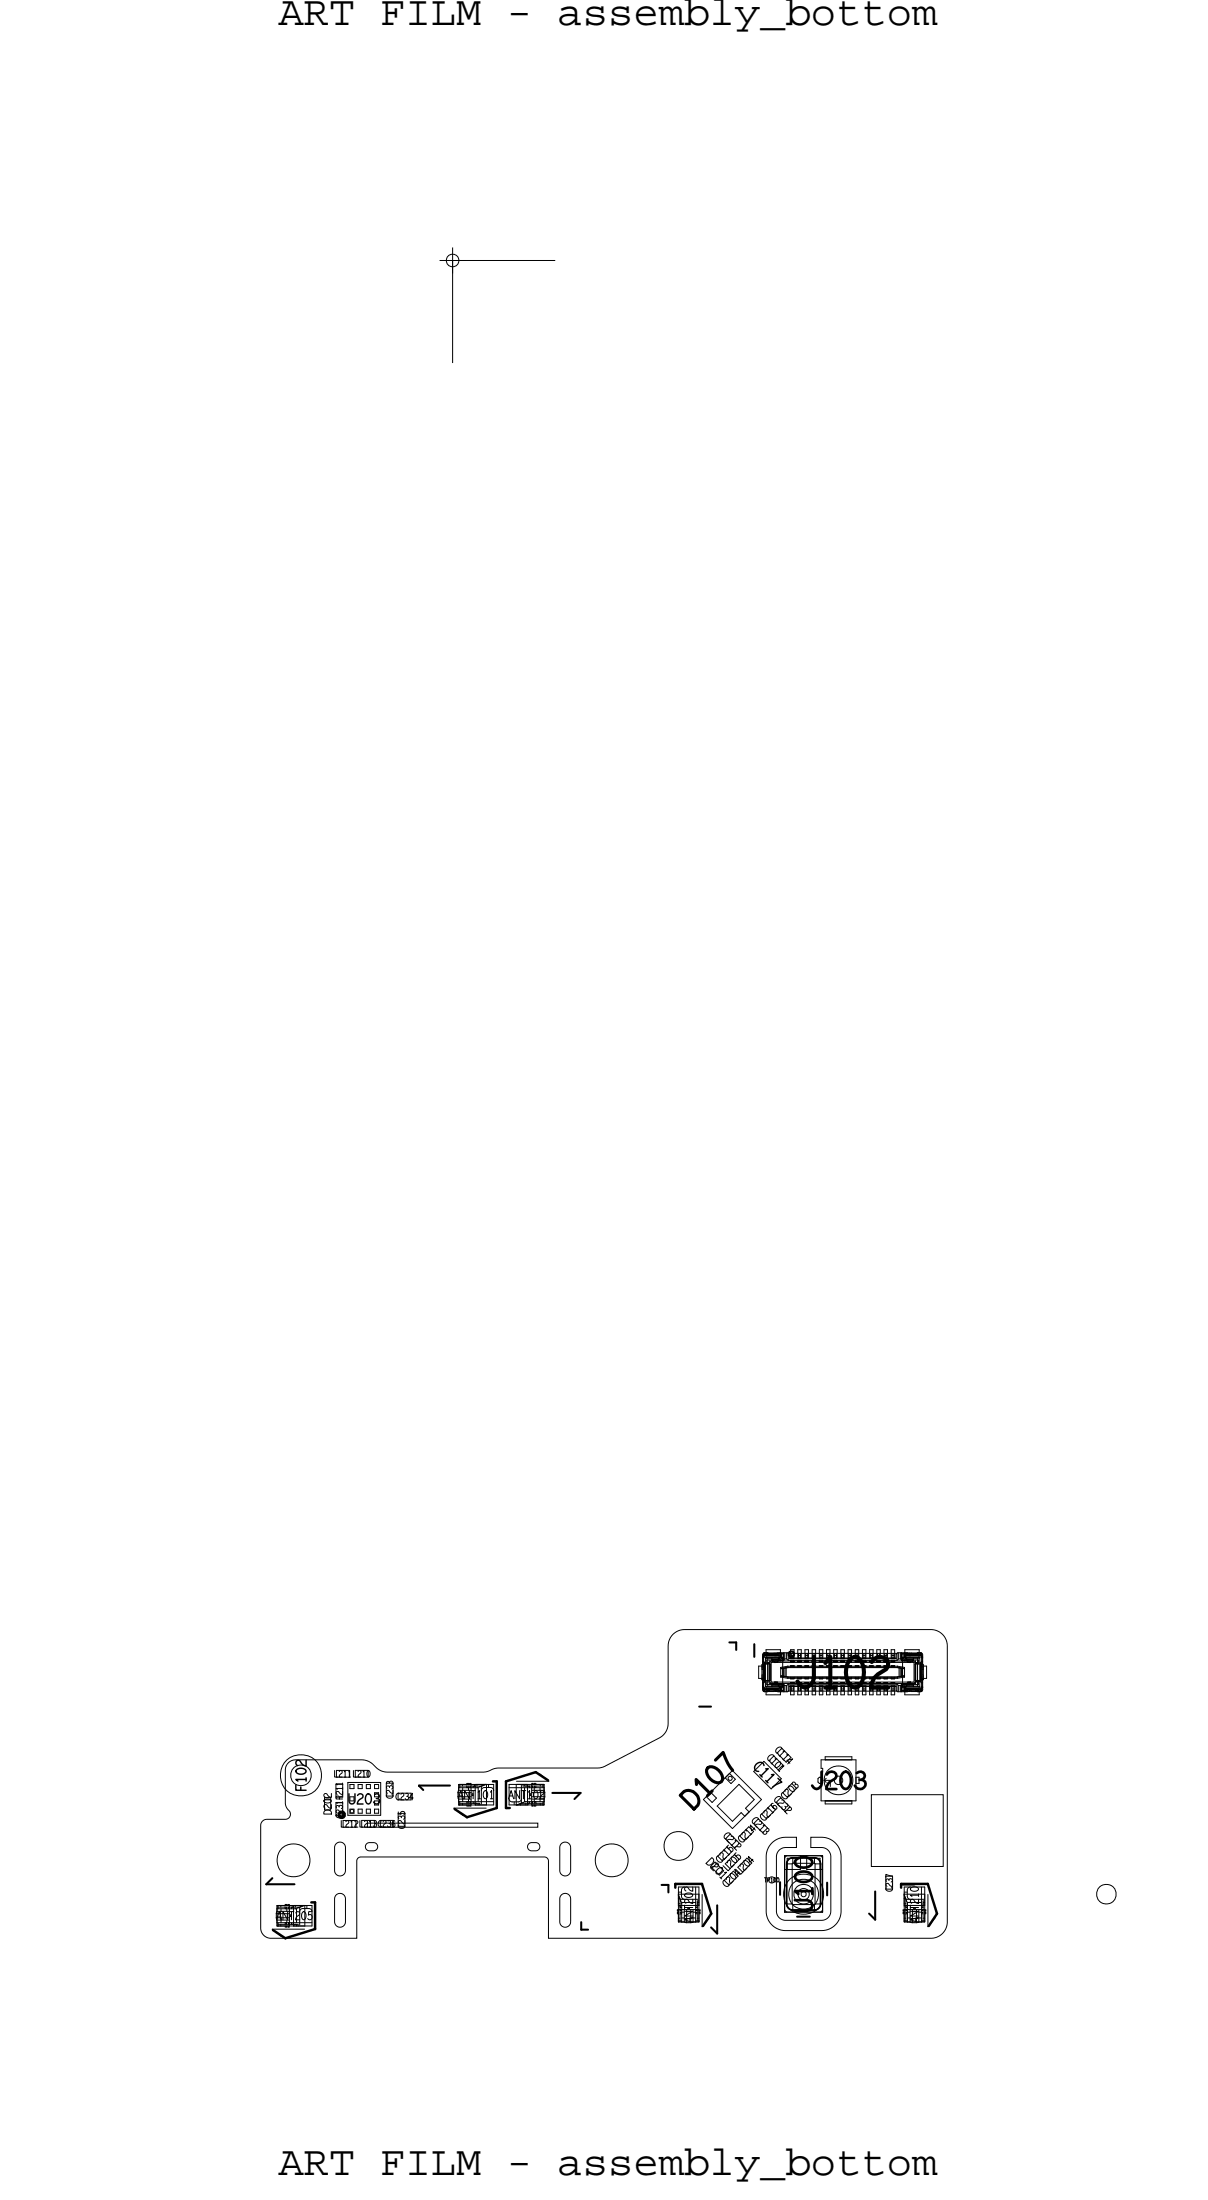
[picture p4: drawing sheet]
<svg xmlns="http://www.w3.org/2000/svg" width="59mm" height="107mm" viewBox="0 0 59 107" stroke-linecap="round" stroke-linejoin="round" font-family="sans-serif">
<!-- layer: Board Outline -->
<g fill="none" stroke="#000" stroke-width=".05">
<path d="M22.1 12.7v5zM22.1 12.7h5zM14.1 85.9l.3-.1h3.3l.3 .1 .5 .4 .4 .1h4.7l.7-.2h4.9l.3-.1 2.6-1.4a.8 .8 0 0 0 .5-.7v-3.8a.8 .8 0 0 1 .8-.8h12a.8 .8 0 0 1 .8 .8v13.5a.8 .8 0 0 1-.8 .8h-18.7v-3.8l-.2-.2h-9l-.1 .2v3.8h-4.3l-.3-.2-.1-.3v-5l.2-.3h1l.2-.2v-.1l-.2-.5v-1.6zM16.4 89.9l.3-.1 .1 .2v1.2l-.2 .3-.2-.1-.1-.2v-1.1zM16.4 92.4l.3-.1 .1 .2v1.2l-.2 .3-.2-.1-.1-.2v-1.1zM17.9 89.9h.4l.1 .1v.1l-.2 .1h-.3l-.1-.1zM17.9 88.9h8.3v.2h-8.3zM25.8 89.9h.4l.1 .1v.1l-.2 .1h-.3l-.1-.1zM27.4 89.9l.2-.1 .2 .2v1.2l-.2 .3-.2-.1-.1-.2v-1.1zM27.4 92.4l.2-.1 .2 .2v1.2l-.2 .3-.2-.1-.1-.2v-1.1zM42.5 87.5h3.5v3.5h-3.5z"/>
<circle cx="14.3" cy="90.7" r=".81"/>
<circle cx="29.8" cy="90.7" r=".81"/>
<circle cx="33.1" cy="90" r=".71"/>
</g>
<g fill="none" stroke="#000" stroke-width=".1">
<path d="M13 91.9h1.3zM13.3 91.6l-.3 .3zM20.4 87.1l.2 .2zM20.4 87.1h.1M20.4 87.1h1.5zM26.9 87.4h1.4zM28.3 87.4l-.3 .3zM28.3 93.7v.4zM28.3 94.1h.3zM32.2 91.9h.4zM32.6 91.9v.4zM34.1 83.2h.5z"/>
<path d="M34.6 94l.3 .3zM34.9 92.9v1.4zM35.5 80.1h.4zM35.9 80.1v.3zM36.7 80.2v.6zM38 91.8v.6zM40.3 91.8v.6zM42.3 93.3l.3 .3zM42.6 92.2v1.4zM43.9 91.9h.6z"/>
</g>
<!-- layer: Components -->
<g fill="none" stroke="#000" stroke-width=".05">
<path d="M13.3 94.1l.4 .3zM13.3 94.1h1.5zM13.5 93.2h.6zM13.5 93.1v.1zM13.5 93.7h1.7zM13.5 93.1h1zM13.5 93.2v.1M13.6 93.9h.1M13.5 92.9h.1M13.5 93.7v.2zM13.5 92.9v.2zM13.5 93.9h.6z"/>
<path d="M13.5 92.9v1zM13.5 92.9h.6zM13.6 92.9v.2zM13.6 93.7v.2zM13.6 93.9h1.6zM13.6 93.8h.9zM13.6 93h1zM13.6 92.9h1.3zM13.7 93.8v.1zM13.7 92.9v.1zM13.7 93.1v.1zM13.7 93.2v.1"/>
<path d="M13.9 93h.1M13.9 94h.1zM13.9 93.7h.1zM13.9 94h.1M13.9 93.7v.1zM13.9 93v.1zM13.9 92.9h.1M13.9 93.1h.1zM13.9 92.9h.1zM13.9 93.7h.1M13.9 93.1h.1M14 92.9h.1"/>
<path d="M14 93v.1zM14 93.7v.1zM14 93.9h.1M14 93.1h.1M14 93.7h.1M14 93.1v.1zM14 94h.1zM14 94h.1M14 92.9h.1zM14.1 93.7h.1M14.1 93.7v.1zM14.1 93v.1z"/>
<path d="M14.1 93.1h.1M14.1 92.9h.1M14.1 93.9h.1M14.1 92.9v1zM14.2 93.8h.1zM14.2 93.7v.1zM14.2 93v.1zM14.2 93h.1zM14.3 92.9v.1zM14.3 93.8h.1M14.3 93h.1M14.3 92.9v1z"/>
<path d="M14.3 92.9h.6zM14.3 93.9h.6zM14.3 93.8v.1zM14.4 93.8h.1M14.4 92.9v.1zM14.4 93.1h.1M14.4 93.8v.1zM14.4 93.1v.6zM14.5 93h.1M14.5 93l.3-.1zM14.5 93.8v.1zM14.6 93v.9z"/>
<path d="M14.6 93l.2-.1zM14.6 93h.1M14.7 93h.1M14.8 93.1h.3zM14.8 93.1l-.2 .1M14.9 92.9v1zM14.9 92.9h.3zM14.9 92.9h-.1M15 92.9v.2zM15.1 93.1l.1 .1M15.2 92.9v1zM16.4 87h.3z"/>
<path d="M16.4 87.6h.3zM16.4 87v.6zM16.4 87.9h.3zM16.4 88.5h.3zM16.4 87.9v.6zM16.4 86.3v.3zM16.4 86.3h.6zM16.4 86.6h.6zM16.7 87v.6zM16.7 87.9v.6zM16.7 89.1h.6zM16.7 88.8v.3z"/>
<path d="M16.7 88.8h.6zM16.9 88.5h1.6zM16.9 86.9h1.6zM16.9 86.9v1.6zM17 86.3v.3zM17 87v.2zM17 87h.2zM17 87.2h.2zM17 88.2v.2zM17 88.2h.2zM17 88.4h.2zM17.1 88.3v-.1l.1 .1-.1 .1z"/>
<path d="M17.2 87v.2zM17.2 88.2v.2zM17.3 86.6h.6zM17.3 86.3v.3zM17.3 86.3h.6zM17.3 88.8v.3zM17.4 87v.2zM17.4 87h.2zM17.4 87.2h.2zM17.4 88.2v.2zM17.4 88.2h.2zM17.4 88.4h.2z"/>
<path d="M17.6 88.8v.3zM17.6 88.8h.7zM17.6 89.1h.7zM17.6 87v.2zM17.6 88.2v.2zM17.8 87v.2zM17.8 87h.2zM17.8 87.2h.2zM17.8 88.2v.2zM17.8 88.2h.2zM17.8 88.4h.2zM17.9 86.3v.3z"/>
<path d="M18 87v.2zM18 88.2v.2zM18.2 87v.2zM18.2 87h.2zM18.2 87.2h.2zM18.2 87.4v.2zM18.2 87.4h.2zM18.2 88.2v.2zM18.2 88.2h.2zM18.2 88.4h.2zM18.3 88.8v.3zM18.4 87v.2z"/>
<path d="M18.4 87.4v.2zM18.4 88.2v.2zM18.5 88.8v.3zM18.5 88.8h.7zM18.5 89.1h.7zM18.5 86.9v1.6zM18.8 87.6h.3zM18.8 86.9v.7zM18.8 86.9h.3zM19.1 86.9v.7zM19.2 88.8v.3zM19.4 87.4v.4z"/>
<path d="M19.4 87.4h.6zM19.4 87.8h.6zM19.4 88.4h.3zM19.4 89h.3zM19.4 88.4v.6zM19.7 88.4v.6zM20 87.4v.4zM22.1 88.2l.5 .3zM22.1 88.2h1.6zM22.3 87.3h.6zM22.3 87.2h1zM22.3 87.2v.1z"/>
<path d="M22.3 87.8h1.8zM22.3 87.3v.1M22.4 88h.1M22.4 87h.1M22.4 87.8v.2zM22.4 87v.2zM22.4 88h.6zM22.4 87v1zM22.4 87h.6zM22.4 87.9h1zM22.4 87.1h1zM22.4 87h1.3z"/>
<path d="M22.4 88h1.7zM22.5 87.9v.1zM22.5 87v.1zM22.5 87.2v.1zM22.5 87.3v.1M22.7 87.1h.1M22.7 87.8h.1M22.7 87.2h.1M22.7 86.9h.1zM22.7 88.1h.1zM22.7 87.8h.1zM22.7 88.1h.1"/>
<path d="M22.7 87.8v.1zM22.7 87.1v.1zM22.7 87h.1M22.7 87.2h.1zM22.8 87.2h.1M22.8 87.8h.1M22.8 86.9h.1M22.8 87.1v.1zM22.8 87.8v.1zM22.8 88h.1M22.8 87.2v.1zM22.9 87h.1"/>
<path d="M22.9 86.9h.1zM22.9 88.1h.1zM22.9 88.1h.1M22.9 87.8h.1M22.9 87.8v.1zM22.9 87.1v.1zM22.9 87.2h.1M22.9 86.9h.1M22.9 88h.1M23 87v1zM23.1 87.9h.1zM23.1 87.8v.1z"/>
<path d="M23.1 87.1v.1zM23.1 87.1h.1zM23.1 87v.1zM23.2 87.9h.1M23.2 87.1h.1M23.2 87v1zM23.2 87h.5zM23.2 88h.5zM23.2 87.9v.1zM23.2 87v.1zM23.3 87.2h-.1M23.3 87.9v.1z"/>
<path d="M23.3 87.2v.6zM23.3 87.1h.1M23.4 87.1h.1M23.4 87.1l.2-.1zM23.4 87.9v.1zM23.5 87.1v.9zM23.5 87.1l.2-.1zM23.5 87.1h-.1M23.5 87.1h.1M23.6 87.2h.3zM23.6 87.2l-.1 .1M23.7 87v1z"/>
<path d="M23.7 87h.4zM23.7 87h-.1M23.8 87v.2zM23.9 87.2l.1 .1M24.1 87v1zM24.8 87v1zM24.8 88h.3zM24.8 87h1.7zM24.8 87.2h1.7zM24.8 87.7l.2 .1M25 87.8h.3zM25.1 87.8v.2z"/>
<path d="M25.1 88h1.4zM25.2 87v1zM25.2 88h.5zM25.2 87h.5zM25.2 86.8h1.5zM25.2 88l.2-.1zM25.2 88l.3-.1zM25.2 88h-.1M25.4 87.9h.1M25.4 87.7l-.1 .1M25.4 87v.9zM25.4 87.9h1.1z"/>
<path d="M25.5 87v.1zM25.5 87.1h1zM25.5 87.9h.1M25.5 87.8h1zM25.6 87.2v.6zM25.6 87v.1zM25.6 87.9v.1zM25.6 87.1h.1M25.7 87v.1zM25.7 87.1h.1zM25.7 87.1h.1M25.7 87.9h.1"/>
<path d="M25.7 87.9h.1zM25.7 87v1zM25.7 87.9v.1zM25.8 87.1v.1zM25.8 87.8v.1zM25.9 86.9h.1zM25.9 88h.1zM25.9 87h.6zM25.9 87v1zM25.9 88h.6zM25.9 87.3h.6zM25.9 87.2h.1"/>
<path d="M25.9 88h.1M25.9 87.8v.1zM25.9 87.1v.1zM25.9 87h.1M26 86.9h.1M26 88h.1M26 86.9h.1zM26 88h.1zM26 87.2v.1zM26 87.2h.1M26 87.2h.1zM26 87.8v.1z"/>
<path d="M26 87.1v.1zM26 87h.1M26.1 87.2h.1M26.1 86.9h.1M26.1 87.1v.1zM26.1 87.8v.1zM26.1 88h.1M26.1 87.9h.1M26.3 86.5l.4 .3zM26.3 87.2v.1zM26.3 87.3v.1M26.3 87v.1z"/>
<path d="M26.3 87.9v.1zM26.5 87h.1M26.5 88h.1M26.5 87.8v.2zM26.5 87v.2zM26.5 87v1zM26.5 87.2v.1zM26.5 87.3v.1M33 93.1h.1M33 93.2h.1M33.1 93.3h.1M33 93.2v.1z"/>
<path d="M33 93.1v.1zM33.1 92.2h.1zM33.1 92.6h.1M33.1 92v.3zM33.1 92.8h.1M33.1 92.9h.1M33.1 93.5h.1M33.1 93.7h.1M33.1 92.3v1.3zM33.1 93.6h.1zM33.1 93.7h.1zM33.1 92.4v.5z"/>
<path d="M33.1 93.1v.6zM33.1 92h.9zM33.1 92.4h1zM33.1 92.9h1zM33.1 93.1h1zM33.1 93.7h1zM33.1 92.3v.1M33.1 92.4v.2zM33.1 92.4l.1 .3zM33.1 93h.1zM33.1 93.1h.1zM33.1 93.2h.1z"/>
<path d="M33.1 93.3h.1zM33.1 92.6v1zM33.1 92.9v.1zM33.1 92.6h.9zM33.2 92.7h.1M33.2 92.1v.4zM33.2 92.5l.2 .1M33.2 93.1h.1M33.2 93.2v.1zM33.2 93.2h.1M33.2 93.3h.1M33.2 92.8h.1"/>
<path d="M33.2 92.7v1zM33.2 92.8h.7zM33.2 93.2h.1zM33.2 93.5h.1zM33.2 93.7h.1zM33.3 93.1v.6zM33.3 93.5h.2M33.3 93.7h.2M33.4 92l-.2 .2M33.9 92v1.7zM33.9 93h.1zM33.9 93.1h.1z"/>
<path d="M33.9 93.6h.2zM33.9 93.7h.2zM33.9 93.1h.1M33.9 93.3h.1M33.9 93.2h.1M33.9 93.2v.1zM33.9 93.2h.1zM33.9 93.3h.1zM34 92.9v.1zM34 92.9h.1M34 92.8h.1M34 92.7h.1z"/>
<path d="M34 92.7v.9zM34 92.8h.1zM34 92.9h.1zM34 93.5h.1zM34.1 92v1.6zM34.1 93.6h.1M34.1 93.1h.1M34.1 93.2h.1M34.1 93.3h.1M34.1 93.1v.6zM34.1 92.4v.5zM34.1 93.2v.1z"/>
<path d="M34.1 93.1v.1zM34.2 92.4v1.5zM34.3 87.7l1.4 1.5zM34.6 93.5l-.4 .4zM34.9 88.1l.8 .7zM35.7 86.3l1.4 1.4zM36 87l.7 .7zM36.1 88.4l-.4 .4zM36.1 88.4l.2 .2zM36.3 88.6l.2-.3zM36.3 88.2l.2 .1zM36.7 86.4l.9 .8z"/>
<path d="M36.7 87.7l-.4 .5zM37 81.2v.6zM37 81.2h.2zM37 81.8h.2zM37.1 87.7l-1.4 1.5zM37.1 81.2h.1zM37.1 81.3h.1zM37.1 81.4h.1zM37.2 81.4h.1M37.1 81.7h.1M37.1 81.7h.1zM37.1 81.8h.1z"/>
<path d="M37.1 81.9h.1zM37.1 81.2v.7zM37.2 80.8h.1M37.2 81h.1M37.2 81.1h.3zM37.2 80.7v.4zM37.2 81.9h.3zM37.2 82h.1M37.2 82.3h.1M37.2 81.9v.5zM37.2 82.2v.1M37.2 82.4v.1"/>
<path d="M37.2 82.3l.1 .1M37.2 81.4v.3zM37.2 80.8v.3zM37.2 81.9v.4zM37.2 80.7v.1M37.2 81.2v.7zM37.2 81v.1M37.2 81.9h.1M37.2 80.7h.5zM37.2 80.6h.1M37.2 80.6v.5zM37.2 82.3h.5z"/>
<path d="M37.2 82.4h.5zM37.2 82.4h.1M37.2 81.9v.6zM37.2 80.7h.8zM37.2 82.3h.8zM37.2 85.9l.9 .8zM37.2 80.6h.5zM37.2 80.6v.2zM37.2 82.5h.5zM37.2 82.3v.2zM37.2 81.1v.8zM37.2 81.2v.6z"/>
<path d="M37.2 81.1h.1M37.2 81.1v.1M37.2 81.2v.8zM37.3 80.6h.1zM37.3 80.7h.1zM37.3 81.1h.2zM37.3 80.6v.1zM37.3 82.4h.1zM37.3 82.5h.1zM37.3 81.1v.9zM37.3 82.4v.1zM37.3 80.6l-.1 .1"/>
<path d="M37.3 80.7h.6zM37.3 82.4h.6zM37.3 80.7l-.1 .1M37.3 80.8h.8zM37.3 80.8h.1M37.3 82.2h.8zM37.3 82.2h.1M37.3 80.8v1.4zM37.3 80.4h.7zM37.3 80.8h.7zM37.3 80.4v.4zM37.3 82.2h.7z"/>
<path d="M37.3 82.3h.7zM37.3 82.6h.7zM37.3 82.3v.3zM37.4 80.9h.7zM37.4 80.9v.2zM37.4 82.1h.7zM37.4 81.9v.2zM37.4 80.7h.5zM37.4 80.6v.1zM37.4 82.3h.5zM37.4 82.3v.1zM37.4 82.3v.2z"/>
<path d="M37.4 82.4v.1zM37.4 81.1h.1zM37.4 82h.1zM37.4 80.8v1.4zM37.4 80.6h.1M37.4 80.7h.1M37.4 82.5h.1M37.4 81.1v.9zM37.5 80.6h.1M37.5 82.4h.1M37.4 82.4h.5zM37.5 80.7h.3z"/>
<path d="M37.5 80.7h.1M37.5 82.4h.3zM37.5 91.6l.1-.1 .1 .1v.1l-.1 .1-.1-.1zM37.5 80.6h.3zM37.5 81.1v.9zM37.5 81h.1zM37.5 81v1.1zM37.5 81h7.1zM37.5 82.1h7.1zM37.5 81.1v.8zM37.6 82l-.1 .1zM37.6 81v1z"/>
<path d="M37.6 81h6.9zM37.6 82h6.9zM37.6 81h.1M37.6 80.9h.1M37.6 82.2h.3zM37.6 80.9h.3zM37.6 80.8v.2zM37.6 82.1v.1zM37.6 82.1h.1M37.6 80.9h.4zM37.6 82.1l.4 .1zM37.7 81h.1"/>
<path d="M37.6 81h.4zM37.6 82.1h.4zM37.7 80.9v.1zM37.7 81h.3zM37.7 82.1h.3zM37.7 82.1h.1M37.7 80.6v.1zM37.7 82.4v.1zM37.7 80.7h.1M37.7 80.6h.1M37.7 82.5h.1M37.7 82.4h.1"/>
<path d="M37.7 81v.1zM37.7 81h.2zM37.7 82h.2zM37.7 81.1h.2zM37.7 82v.1zM37.8 80.6h.1M37.8 80.7h.1M37.8 80.6v.1zM37.8 82.4h.1M37.8 82.5h.1M37.8 82.4v.1zM37.8 82.3l-.1 .1"/>
<path d="M37.8 82.3h.1M37.8 80.6h.1zM37.8 82.4h.1zM37.8 80.7h.1zM37.8 82.5h.1zM37.9 80.7h.1M37.9 82.4h.1M37.8 80.7l.1-.1zM37.8 82.3l.1 .1zM37.9 82v.1zM37.9 81v.1zM37.9 80.6h.5z"/>
<path d="M37.9 80.6v.1zM37.9 82.3h.1M37.9 82.5h.5zM37.9 82.4v-.1zM37.9 82.3v.2zM37.9 80.6h.3zM37.9 82.4h.3zM37.9 80.9h.1M37.9 81h.1M37.9 80.9v.1zM37.9 82.2h.1M37.9 82.1h.1"/>
<path d="M37.9 82.1v.1zM38 80.8h.1M37.9 82.2l.1 .1M38 80.6h.1zM38 82.4h.1zM38 80.6h-.1M38 80.6v.2zM38 82.2h.1M38 82.2v.3zM38 82.2v.1zM38 80.8h.2zM38 82.3h.2z"/>
<path d="M38 82.3h.1M38 80.8l-.1 .1M38 80.8h-.1M38 80.4v.4zM38 82.3v.3zM38 82.2v.2zM38 81h.1M38 82.1l.1 .1M38 82.1h.1M38 81.3l.4-.1zM38 81.8h.4zM38 81.3l.1 .1z"/>
<path d="M38 81.3v.5zM38 82.3v.2zM38.1 81.4v-.1zM38.1 81.7h.1M38.1 81.7l-.1 .1zM38.1 80.9h.1M38.1 81h.1zM38.1 82.1h.1zM38.1 82.2h.1M38.1 81.3h.3zM38.1 81.7l.3 .1zM38.1 81.4h.1"/>
<path d="M38.1 80.8l-.1 .1M38.1 80.6v.2zM38.1 82.2v.2zM38.1 80.6h.1M38.2 82.4h.1M38.2 80.8h.1M38.1 80.8h.1M38.1 80.9v1.2zM38.2 81.3h.1M38.1 81.3v.4zM38.1 80.8l-.1 .2 .1-.1M38.2 80.6v.2z"/>
<path d="M38.2 82.2v.2zM38.2 81.7h.1M38.2 81.3v.4zM38.2 80.6v.4zM38.2 82.1v.4zM38.2 82.1h.1M38.2 80.9h.1M38.2 80.6v.3zM38.2 82.1v.1zM38.2 90.5v2.7zM38.2 90.5h1.9zM38.2 91.1h.8z"/>
<path d="M38.2 93.2h1.9zM38.2 93.1l.1 .1M38.3 90.9v1.9zM38.3 90.9h.3zM38.3 92.8h.3zM38.3 80.6v.3zM38.3 90.5l-.1 .1M38.3 92.8l.1 .2 .2 .1-.2-.1-.1-.2 .1 .2 .2 .1M38.4 90.6v.5zM38.4 90.6h.6zM38.4 80.6v.1zM38.4 81.2h5.3z"/>
<path d="M38.4 81.8h5.3zM38.4 81.3h5.3zM38.4 80.6v.3zM38.4 80.6h5.3zM38.4 80.9h5.3zM38.4 82.1h5.3zM38.4 82.4h5.3zM38.4 80.7v.2zM38.4 80.8h5.3zM38.4 82.2h5.3zM38.5 80.4h.2zM38.5 80.4v.5z"/>
<path d="M38.6 80.6h.1zM38.6 80.7h.1zM38.6 80.6v.2zM38.6 90.9v1.9zM38.6 92.8v.1M38.6 90.6v.2zM38.6 92.9v.2zM38.6 90.6h1.1zM38.6 90.8h1.1zM38.6 93.1h1.1zM38.6 92.9h1.1zM38.6 90.8v.1"/>
<path d="M38.6 90.6l-.2 .1-.1 .2M38.6 90.6h-.2l-.1 .3 .1-.2 .2-.1M38.7 80.6v.2zM38.7 80.4v.5zM38.9 80.4v.5zM38.9 80.4h.1zM38.9 80.6v.2zM38.9 80.6h.1zM38.9 80.7h.1zM39 80.6v.2zM39 80.4v.5zM39.2 80.4h.2z"/>
<path d="M39.2 80.4v.5zM39.3 80.6h.1zM39.3 80.7h.1zM39.3 80.6v.2zM39.3 90.6h.7zM39.3 91.1h.8zM39.4 80.6v.2zM39.4 80.4v.5zM39.6 80.4h.1zM39.6 80.4v.5zM39.6 80.6h.1zM39.6 80.7h.1z"/>
<path d="M39.6 80.6v.2zM39.7 90.6h.2l.1 .3-.1-.2-.2-.1M39.7 90.6l.2 .1 .1 .2M39.7 80.6v.2zM39.7 90.9h.3zM39.7 92.8h.3zM39.7 90.9v1.9zM39.7 80.4v.5zM39.9 80.4h.2zM39.9 80.4v.5zM40 90.6v.5zM40 80.6h.1z"/>
<path d="M40 80.7h.1zM40 80.6v.2zM40 92.8l-.1 .2-.2 .1 .2-.1 .1-.2-.1 .2-.2 .1M40 90.9v1.9zM40 90.5l.1 .1M40 86.4v1.4zM40 86.4h.1zM40 86.2h.1zM40 87.8h1.7zM40 85.8v.4zM40 85.8h.2zM40.1 80.6v.2z"/>
<path d="M40.1 90.5v2.7zM40.1 93.1l-.1 .1M40.1 86.2v.2zM40.1 80.4v.5zM40.2 85.7h1.3zM40.2 85.8h1.3zM40.2 85.7v.1zM40.2 87.8h1.3zM40.2 88h1.3zM40.2 87.8v.2zM40.2 85.8h1.5zM40.3 80.4h.1z"/>
<path d="M40.3 80.4v.5zM40.3 80.6h.1zM40.3 80.7h.1zM40.3 80.6v.2zM40.4 80.6v.2zM40.4 80.4v.5zM40.6 80.4h.2zM40.6 80.4v.5zM40.7 80.6h.1zM40.7 80.7h.1zM40.7 80.6v.2zM40.8 80.6v.2z"/>
<path d="M40.8 80.4v.5zM41 80.4h.1zM41 80.4v.5zM41 80.6h.1zM41 80.7h.1zM41 80.6v.2zM41.1 80.6v.2zM41.1 80.4v.5zM41.3 80.4h.2zM41.3 80.4v.5zM41.4 80.6h.1zM41.4 80.7h.1z"/>
<path d="M41.4 80.6v.2zM41.5 80.6v.2zM41.5 80.4v.5zM41.5 85.7v.1zM41.5 87.8v.2zM41.7 80.4h.1zM41.7 80.4v.5zM41.7 85.8v2zM41.7 80.6h.1zM41.7 80.7h.1zM41.7 80.6v.2zM41.8 80.6v.2z"/>
<path d="M41.8 80.4v.5zM42 80.4h.2zM42 80.4v.5zM42.1 80.6h.1zM42.1 80.6v.2zM42.1 80.7h.1zM42.2 80.6v.2zM42.2 80.4v.5zM42.4 80.4v.5zM42.4 80.4h.1zM42.4 80.6v.2zM42.4 80.6h.1z"/>
<path d="M42.4 80.7h.1zM42.5 80.6v.2zM42.5 80.4v.5zM42.7 80.4v.5zM42.7 80.4h.2zM42.8 80.6v.2zM42.8 80.6h.1zM42.8 80.7h.1zM42.9 80.6v.2zM42.9 80.4v.5zM43.1 80.4v.5zM43.1 80.4h.1z"/>
<path d="M43.1 80.6v.2zM43.1 80.6h.1zM43.1 80.7h.1zM43.2 91.5h.3zM43.2 92.1h.3zM43.2 91.5v.6zM43.2 80.6v.2zM43.2 80.4v.5zM43.4 80.4v.5zM43.4 80.4h.2zM43.5 80.6v.2zM43.5 80.6h.1z"/>
<path d="M43.5 80.7h.1zM43.5 91.5v.6zM43.6 80.6v.2zM43.6 80.4v.5zM43.7 80.7v.2zM43.7 80.6v.3zM43.7 81.3h.1zM43.7 81.8l.1-.1zM43.7 81.3h.3zM43.7 81.8l.3-.1zM43.7 81.2l.4 .1zM43.7 81.8h.4z"/>
<path d="M43.7 80.6v.1zM43.7 80.6h.5zM43.7 82.5h.5zM43.8 80.6v.3zM43.8 80.9h.1zM43.8 82.2h.1zM43.8 81.7h.1M43.9 81.3h.1M43.8 81.3v.4zM43.8 81.3h.1M43.8 81.8h.1M43.9 81.3v.4z"/>
<path d="M43.9 81.7h.1M43.9 82.2v.3zM43.9 82.2v-.1zM43.9 80.6v.3zM43.9 80.9h.1M43.9 82.1v.4zM43.9 80.6v.4zM43.9 81h.1zM43.9 82.1h.1M43.9 82.1h.1zM44 81.3h.1M44 80.6v.2z"/>
<path d="M44 80.8h.1M44 80.9h.1M44 80.6h.2zM44 80.8h.1zM44 82.2v.2zM44 82.2h.1M44 82.4h.1M44 82.3h.1zM44 82.4h.2zM44 80.9l.1 .1-.1-.1M44 81.3v.4zM44 81.3v.1z"/>
<path d="M44 81.7h.1M44 80.9v1.2zM44 80.8h.8zM44 80.9h.8zM44 82.1h.8zM44 82.2h.8zM44 80.6h.1M44 80.6h.1zM44 82.4h.1zM44 93.1h.1M44 93.2h.1M44.1 93.3h.1"/>
<path d="M44 93.2v.1zM44 93.1v.1zM44 81.4h.1M44 81.7l.1 .1zM44 92.4h.1M44.1 92.2h.1zM44.1 92.6h.1M44.1 92v.3zM44.1 92.8h.1M44.1 92.9h.1M44.1 93.5h.1M44.1 93.7h.1"/>
<path d="M44.1 92.3v1.3zM44.1 93.6h.1zM44.1 93.7h.1zM44.1 92.4v.5zM44.1 93.1v.6zM44.1 92h.9zM44.1 92.4h1zM44.1 92.9h1zM44.1 93.1h1zM44.1 93.7h1zM44.1 92.3v.1M44.1 92.4v.2z"/>
<path d="M44.1 92.4l.1 .3zM44.1 80.6v.2zM44.1 80.8h.1M44.1 82.3v.2zM44.1 82.2h.1M44.1 81.3v.5zM44.1 81.3l-.1 .1zM44.1 81h.4zM44.1 82.1h.1M44.1 82.1h.4zM44.1 82.1l-.1 .1M44.1 81h.1"/>
<path d="M44.1 81h.3zM44.1 82.1h.3zM44.1 80.9h.4zM44.1 82.2l.4-.1zM44.1 82.2h-.1M44.1 80.4v.4zM44.1 82.3v.3zM44.1 82.2v.2zM44.1 80.4h.7zM44.1 80.8h.7zM44.1 82.3h.7zM44.1 82.6h.7z"/>
<path d="M44.1 80.8l.1 .1M44.1 82.2v.1zM44.1 82.2h.7zM44.1 82.2v.3zM44.1 82.3h.8zM44.1 80.7h.8zM44.1 80.6h.1M44.1 93h.1zM44.1 93.1h.1zM44.1 93.2h.1zM44.1 93.3h.1zM44.1 92.6v1z"/>
<path d="M44.1 92.9v.1zM44.1 92.6h.9zM44.2 82.2l-.1 .1M44.2 80.8h.1M44.2 80.9v.1zM44.2 81h.1M44.2 80.9h.1M44.2 80.9h.3zM44.2 82.1v.1zM44.2 82.2h.1M44.2 82.2h.3zM44.2 82.2h-.1"/>
<path d="M44.2 92.7h.1M44.2 82.4h-.1M44.2 80.6l.1 .1zM44.2 82.4l.1-.1zM44.2 80.6v.1zM44.2 80.7h.1M44.2 82.3v.2zM44.2 82.3v.1zM44.2 82.3h.1M44.2 80.7h.5zM44.2 82.3h.5zM44.2 82.1h.1"/>
<path d="M44.2 92.1v.4zM44.2 92.5l.2 .1M44.2 93.1h.1M44.2 93.2v.1zM44.2 93.3h.1M44.2 93.2h.1M44.2 92.8h.1M44.2 93.2h.1zM44.2 92.7v1zM44.2 93.5h.1zM44.2 93.7h.1zM44.2 92.8h.7z"/>
<path d="M44.2 80.6h.1zM44.2 80.7h.1zM44.2 82.4h.1zM44.2 82.5h.1zM44.2 80.7h.6zM44.2 82.4h.6zM44.2 81v.1zM44.2 81h.2zM44.2 82h.2zM44.2 81.1h.2zM44.2 82v.1zM44.2 82.4h.1"/>
<path d="M44.2 82.4h.5zM44.3 80.7h.1M44.3 82.4h.1M44.3 80.7h.3zM44.3 82.4h.3zM44.3 80.6v.1zM44.3 80.6h.1M44.3 82.4v.1zM44.3 82.5h.1M44.3 80.6h.3zM44.3 82.3h.1M44.3 82.3l.1 .1"/>
<path d="M44.3 93.1v.6zM44.3 93.5h.2M44.3 93.7h.2M44.4 92l-.2 .2M44.4 82v.1zM44.4 80.7h.5zM44.4 82.3h.5zM44.4 81v.1zM44.4 80.7h.1M44.4 80.6h.1M44.4 82.5h.1M44.4 80.6h.5z"/>
<path d="M44.4 82.4h.5zM44.4 82.5h.5zM44.4 82.4h.1M44.4 80.6v.1zM44.4 82.4v.1zM44.4 80.7h-.1M44.4 82.1h.1M44.5 81h.1M44.4 80.9v.1zM44.5 82.1h.1M44.5 80.9h.1M44.5 80.8v.2z"/>
<path d="M44.5 82.1v.1zM44.5 81v1zM44.5 81h.1zM44.5 82l.1 .1zM44.6 81.1v.8zM44.6 81.1h.4zM44.6 81.9h.4zM44.6 81v1.1zM44.6 82h.1zM44.6 81.1h.1zM44.6 81.1v.9zM44.6 81.1h.3z"/>
<path d="M44.6 80.7h.1M44.6 80.6h.1M44.6 82.4h.1M44.6 82h.3zM44.7 82.4h.1M44.7 80.6v.1zM44.7 80.6h.1M44.7 82.4v.1zM44.7 81.1v.9zM44.7 80.7h.1M44.7 80.6h.2zM44.7 82.4v-.1z"/>
<path d="M44.7 82.5h.2zM44.7 80.8v1.4zM44.7 80.7h.2zM44.7 82.4h.2zM44.7 82.3v.2zM44.8 80.9v.2zM44.8 81.9v.2zM44.8 80.4v.4zM44.8 80.8h.1M44.8 82.3v.3zM44.8 82.2h.1M44.8 80.8v1.4z"/>
<path d="M44.8 80.7l.1 .1v-.1M44.9 81.1h.1M44.9 80.6v.1zM44.9 81.1v.9zM44.9 82.4v.1zM44.9 80.6l.1 .1M44.9 81.2v.7zM44.9 82h.1M44.9 81.9h.1M44.9 81.1v.1M44.9 81.2h.2zM44.9 81.2v.6z"/>
<path d="M44.9 81.8h.2zM44.9 80.6v.2zM44.9 80.6h.1M44.9 80.8h.1M44.9 82.3v.2zM44.9 81.1v.8zM44.9 82.4h.1M44.9 82.3h.1M44.9 92v1.7zM44.9 93h.1zM44.9 93.1h.1zM44.9 93.6h.2z"/>
<path d="M44.9 93.7h.2zM44.9 82.3l-.1 .1M44.9 93.3h.1M44.9 93.2h.1M44.9 93.2v.1zM44.9 93.1h.1M44.9 93.2h.1zM44.9 93.3h.1zM44.9 80.6v.5zM44.9 81.9v.6zM44.9 81h.1M44.9 81.2h.1z"/>
<path d="M44.9 81.3h.1zM44.9 81.7h.1zM44.9 81.8h.1zM44.9 81.9h.1zM45 82h.1M44.9 81v.1M44.9 81.4h.1zM44.9 80.8v.3zM44.9 81.9v.4zM45 82.3h.1M44.9 81.4v.3zM45 81.4h.1"/>
<path d="M44.9 81.7h.1M45 80.7v.4zM45 81.9v.5zM45 82.2l-.1 .1M45 82.4l-.1 .1M45 92.9v.1zM45 92.9h.1M45 92.8h.1M45 92.7h.1zM45 92.7v.9zM45 92.8h.1zM45 92.9h.1z"/>
<path d="M45 93.5h.1zM45 81.2v.7zM45.1 92v1.6zM45.1 93.6h.1M45.1 93.1h.1M45.1 93.2h.1M45.1 93.3h.1M45.1 93.1v.6zM45.1 92.4v.5zM45.1 93.2v.1zM45.1 93.1v.1zM45.1 81.2v.6z"/>
<path d="M45.2 92.4v1.5zM45.6 93.5l-.4 .4z"/>
<circle cx="14.7" cy="86.6" r="1.01"/>
<circle cx="14.7" cy="86.6" r=".5"/>
<circle cx="39.1" cy="92.4" r=".48"/>
<circle cx="39.2" cy="92.4" r=".73"/>
<circle cx="39.2" cy="92.4" r=".98"/>
<circle cx="40.9" cy="86.8" r=".71"/>
<circle cx="53.9" cy="92.4" r=".48"/>
</g>
<path d="M38.4 80.6l.2-.1 .1 .1v.1l-.1 .1-.2-.1z" fill="none" stroke="#000" stroke-width=".1"/>
<g fill="none" stroke="#000" stroke-width=".12">
<path d="M13.3 94.1l.6 .4zM13.9 94.5l1.5-.4zM15.2 92.8h.2zM15.4 92.8v1.3zM22.2 88.2l.6 .4zM22.8 88.6l1.4-.5zM24 86.8h.2zM24.2 86.8v1.3zM24.7 86.8l1.4-.4zM24.7 86.8v1.4zM24.7 88.2h.1zM26.1 86.4l.6 .4z"/>
<path d="M32.9 91.9h1.3zM32.9 91.9v.1zM34.2 91.9l.4 1.4zM34.6 93.3l-.4 .6zM43.9 91.9h1.3zM43.9 91.9v.1zM45.2 91.9l.4 1.4zM45.6 93.3l-.4 .6z"/>
</g>
<!-- layer: Text -->
<path d="M14.4 87v.3h.5M14.4 86.3a.26 .26 0 0 1 .3-.1 .26 .26 0 0 1 .2 .2 .26 .26 0 0 1-.3 .1 .26 .26 0 0 1-.2-.2zM14.7 87.1v.2M14.9 85.8v.3l-.3-.3a.13 .13 0 0 0-.2 .1 .13 .13 0 0 0 .1 .2M14.9 86.8h-.5h.1M14.9 86.7v.1M17 87.5v.3l.1 .2 .2-.2v-.3M17.4 87.5a.13 .13 0 0 1 .2 0 .13 .13 0 0 1 .1 .2l-.3 .3h.3M17.9 87.5a.24 .24 0 0 1 .2 .2 .24 .24 0 0 1-.2 .2 .34 .34 0 0 1 0-.4zM18.3 87.5a.12 .12 0 0 1 .2 0 .12 .12 0 0 1-.1 .2" fill="none" stroke="#000" stroke-width=".07"/>
<g fill="none" stroke="#000" stroke-width=".05">
<path d="M13.5 93.6l.1-.4 .1 .4M14 93.2v.4l-.2-.4v.4M14.1 93.2h.2M14.2 93.2v.4M14.4 93.3a.1 .1 0 0 1 .1-.1 .11 .11 0 0 1 .1 .2l-.2 .2h.2M14.8 93.2a.17 .17 0 0 1 .1 .2 .17 .17 0 0 1-.2 .2zM15.2 93.2h-.2v.2a.12 .12 0 0 1 .2 0 .12 .12 0 0 1 0 .2 .12 .12 0 0 1-.2-.1M22.3 87.7l.2-.4 .1 .4M22.9 87.3v.4l-.3-.4v.4M22.9 87.3h.3M23.1 87.3v.4M23.3 87.4l.1-.1v.4"/>
<path d="M23.6 87.3a.17 .17 0 0 1 .2 .2 .17 .17 0 0 1-.2 .2zM23.9 87.4l.1-.1v.4M24.8 87.7l.1-.4 .1 .4M25.3 87.3v.4l-.2-.4v.4M25.4 87.3h.2M25.5 87.3v.4M25.7 87.4l.1-.1v.4M26.1 87.3a.17 .17 0 0 1 .1 .2 .17 .17 0 0 1-.2 .2zM26.3 87.4a.1 .1 0 0 1 .1-.1 .11 .11 0 0 1 .1 .2l-.2 .2h.2M33.3 93.2h.4l-.4 .2h.4M33.3 92.9v.2M33.3 93h.4"/>
<path d="M33.4 92.4v-.1a.16 .16 0 0 1 .2 0 .16 .16 0 0 1 .1 .2 .19 .19 0 0 1-.3-.1zM33.7 92v.2l-.2-.2a.1 .1 0 0 0-.1 .1 .1 .1 0 0 0 0 .1M33.7 92.6v.2l-.2-.2a.1 .1 0 0 0-.1 .1 .1 .1 0 0 0 0 .1M33.7 93.5l-.4 .1 .4 .1M37.2 91.5h.2M37.3 91.5v.3M37.4 91.7h.1v-.1l-.1-.1v.3M37.6 91.6v.2M37.6 91.8h.1M37.7 91.6h.1a.1 .1 0 0 1 0 .1 .1 .1 0 0 1-.1 0 .1 .1 0 0 1 0-.1zM37.9 91.6a.1 .1 0 0 1 .1 .1 .1 .1 0 0 1-.2 0 .1 .1 0 0 1 .1-.1zM44.3 93.2h.4l-.4 .2h.4"/>
<path d="M44.3 93h.4M44.3 92.9v.2M44.4 92.1v-.1a.16 .16 0 0 1 .2 0 .16 .16 0 0 1 .1 .2 .19 .19 0 0 1-.3-.1zM44.7 92.4h-.4l.1 .1M44.7 92.6v.2l-.2-.2a.1 .1 0 0 0-.1 .1 .1 .1 0 0 0 0 .1M44.7 93.5l-.4 .1 .4 .1"/>
</g>
<path d="M38.7 92.6h.6a.26 .26 0 0 1 .3 .3 .26 .26 0 0 1-.3 .3h-.6M38.8 90.7a.51 .51 0 0 1 .8 .1 .48 .48 0 0 1-.9 0zM38.8 91.4a.51 .51 0 0 1 .8 .1 .48 .48 0 0 1-.9 0zM39.6 92.2h-.9l.2 .1M40 86.4v.7l-.2 .1-.2-.1M40.3 86.5a.23 .23 0 0 1 .3-.1 .23 .23 0 0 1 .1 .3 .58 .58 0 0 0-.4 .5h.4M41.1 86.4a.41 .41 0 0 1 .4 .3 .41 .41 0 0 1-.1 .4 .31 .31 0 0 1-.4 0 .31 .31 0 0 1 0-.4zM41.7 86.4a.21 .21 0 0 1 .4 0 .21 .21 0 0 1-.1 .4" fill="none" stroke="#000" stroke-width=".13"/>
<path d="M39.7 80.8v1a.41 .41 0 0 1-.4 .4 .41 .41 0 0 1-.4-.2M40.2 81.1l.3-.3v1.5M41.5 80.8a.54 .54 0 0 1 .6 .7v.3a.43 .43 0 0 1-.4 .5 .43 .43 0 0 1-.5-.5v-.5zM42.5 81a.4 .4 0 0 1 .5-.2 .4 .4 0 0 1 .2 .6 1.01 1.01 0 0 0-.8 .9h.9" fill="none" stroke="#000" stroke-width=".2"/>
<!-- layer: Drawing Origin -->
<path d="M21.4 12.7h1.3M21.8 12.5l.3-.1 .2 .1 .1 .2-.1 .2-.2 .1-.3-.1-.1-.2zM22.1 12.1v1.2" fill="none" stroke="#000" stroke-width=".05"/>
<!-- layer: All Others -->
<path d="M37.6 89.8l.5-.2h.7v.5h-.7l-.3 .3v2.8l.1 .2 .3 .2h1.9l.2-.1 .2-.3v-2.8l-.3-.3h-.7v-.5h.5a.95 .95 0 0 1 1 .9v2.7a.95 .95 0 0 1-1 .9h-1.7a.95 .95 0 0 1-1-.9v-2.7l.1-.4z" fill="none" stroke="#000" stroke-width=".05"/>
<g font-size="2.1">
<text x="13.6" y="1.2">ART FILM - assembly_bottom</text>
<text x="13.6" y="106">ART FILM - assembly_bottom</text>
</g>
<text font-size="1.5" x="38.7" y="82.3">J102</text>
<text font-size=".9" x="33.7" y="88.3" transform="rotate(-45 33.7 88.3)">D 1 0 7</text>
<g font-size=".8">
<text x="39.4" y="87.2">J203</text>
<text x="39.6" y="93.3" transform="rotate(-90 39.6 93.3)">U100</text>
</g>
<g font-size=".5">
<text x="16.9" y="88">U203</text>
<text x="36.6" y="86.2" transform="rotate(45 36.6 86.2)">C 1 1 7</text>
</g>
<g font-size=".4">
<text x="16.1" y="88.5" transform="rotate(-90 16.1 88.5)">D202</text>
<text x="22.3" y="87.7">ANT101</text>
<text x="24.8" y="87.7">ANT102</text>
<text x="35.2" y="89.5" transform="rotate(45 35.2 89.5)">C212</text>
<text x="36.1" y="89.9" transform="rotate(-45 36.1 89.9)">C214</text>
<text x="36.6" y="88.8" transform="rotate(45 36.6 88.8)">C213</text>
<text x="37.2" y="88.8" transform="rotate(-45 37.2 88.8)">C216</text>
<text x="37.3" y="85.7" transform="rotate(45 37.3 85.7)">C101</text>
<text x="37.7" y="87.8" transform="rotate(45 37.7 87.8)">C232</text>
<text x="37.7" y="85.3" transform="rotate(45 37.7 85.3)">C114</text>
<text x="38.2" y="87.8" transform="rotate(-45 38.2 87.8)">C203</text>
<text x="13.5" y="93.6">ANT205</text>
<text x="33.7" y="93.7" transform="rotate(-90 33.7 93.7)">ANT202</text>
<text x="34.4" y="90.8" transform="rotate(45 34.4 90.8)">D201</text>
<text x="35.1" y="90.9" transform="rotate(-45 35.1 90.9)">C215</text>
<text x="35.4" y="92.1" transform="rotate(-45 35.4 92.1)">C204L204</text>
<text x="35.4" y="91.2" transform="rotate(-45 35.4 91.2)">L205</text>
<text x="44.7" y="93.7" transform="rotate(-90 44.7 93.7)">ANT210</text>
</g>
<g font-size=".3">
<text x="16.2" y="86.6">L211L210</text>
<text x="16.6" y="89.1">L212L213C236</text>
<text x="16.7" y="88.7" transform="rotate(-90 16.7 88.7)">C231R211</text>
<text x="19.1" y="87.7" transform="rotate(-90 19.1 87.7)">C233</text>
<text x="19.3" y="87.7">C234</text>
<text x="19.7" y="89.2" transform="rotate(-90 19.7 89.2)">C235</text>
<text x="43.5" y="92.2" transform="rotate(-90 43.5 92.2)">C237</text>
</g>
</svg>
